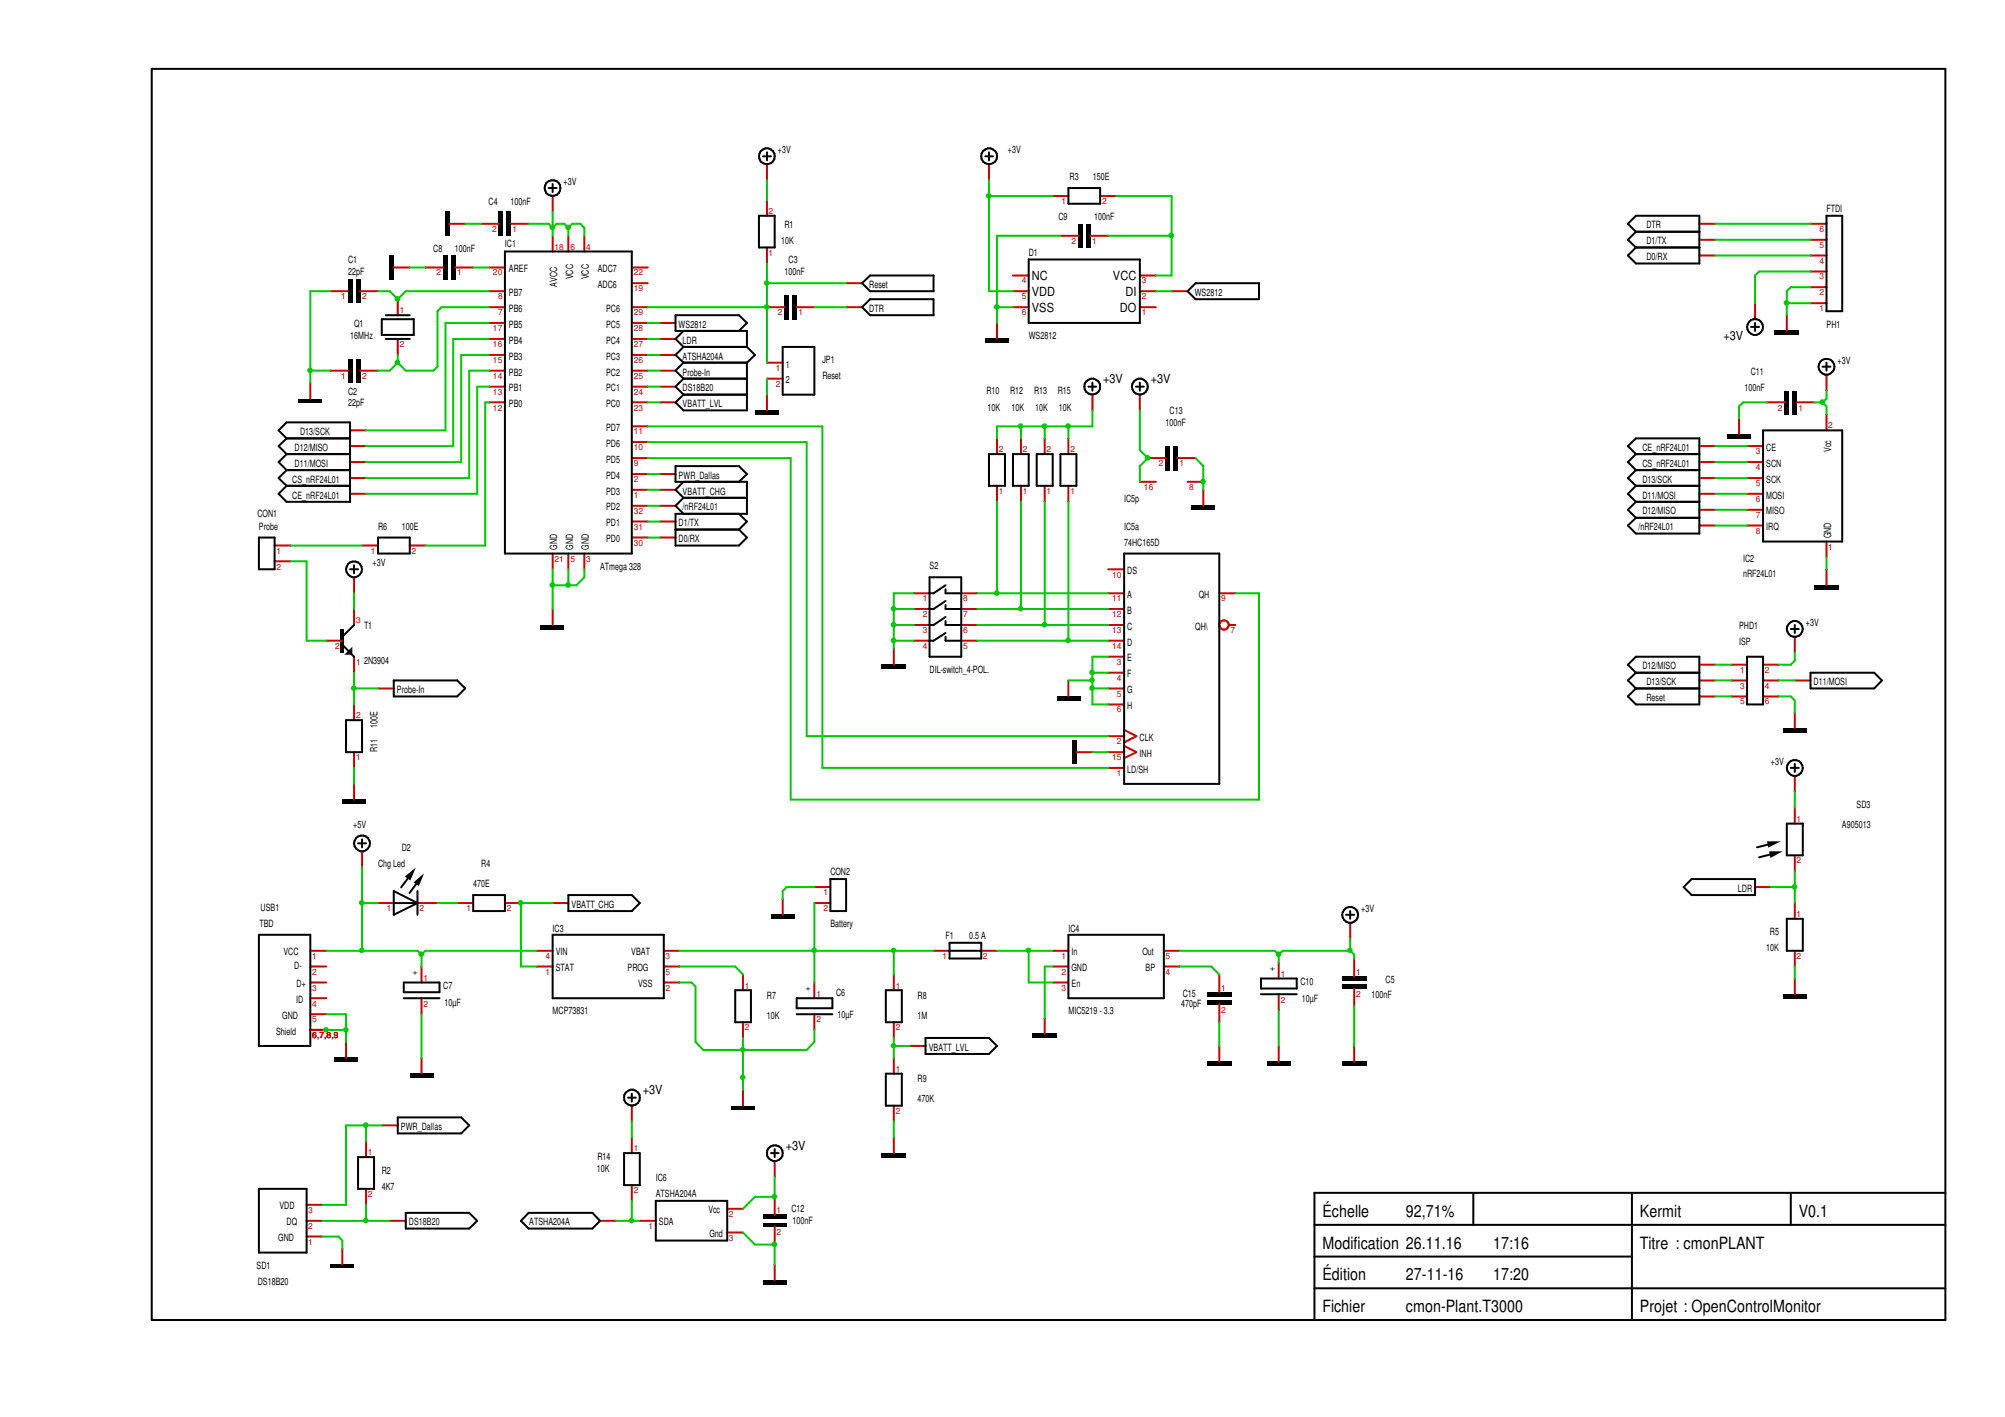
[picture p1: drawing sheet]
<svg xmlns="http://www.w3.org/2000/svg" width="297mm" height="210mm" viewBox="0 0 297 210" stroke-linecap="round" stroke-linejoin="round" font-family="sans-serif">
<path d="M158.9 109.6h.6v3.6h-.6z" fill-rule="evenodd" fill="#000001"/>
<path d="M159.5 111.4h2.3" fill="none" stroke="#c80000" stroke-width=".3"/>
<path d="M130.6 98.5h3.6v.6h-3.6z" fill-rule="evenodd" fill="#000001"/>
<path d="M132.4 96.1v2.4" fill="none" stroke="#c80000" stroke-width=".3"/>
<path d="M156.5 103.2h3.6v.6h-3.6z" fill-rule="evenodd" fill="#000001"/>
<path d="M158.3 100.8v2.4" fill="none" stroke="#c80000" stroke-width=".3"/>
<path d="M176.5 74.9h3.5v.6h-3.5z" fill-rule="evenodd" fill="#000001"/>
<path d="M178.3 72.6v2.3M135.4 94.9h2.3M135.4 92.6h2.3M135.4 90.2h2.3M135.4 87.9h2.3M142.4 94.9h2.4M142.4 92.6h2.4M142.4 90.2h2.4M142.4 87.9h2.4" fill="none" stroke="#c80000" stroke-width=".3"/>
<path d="M137.7 85.5h4.7v11.8h-4.7zM140.1 87.3v.6h2.3M140.1 89.6v.6h2.3M140.1 92v.6h2.3M140.1 94.3v.6h2.3M140.1 93.8l-1.8 1.1h-.6M140.1 91.4l-1.8 1.2h-.6M140.1 89l-1.8 1.2h-.6M140.1 86.7l-1.8 1.2h-.6" fill="none" stroke="#000001" stroke-width=".3"/>
<g fill="#000001">
<path d="M172.7 66.1h.6v3.5h-.6z" fill-rule="evenodd"/>
<path d="M173.9 66.1h.6v3.5h-.6z" fill-rule="evenodd"/>
</g>
<g fill="none" stroke="#c80000" stroke-width=".3">
<path d="M97.7 47.8h2.4M97.7 52.6h2.4M161.8 58.5v2.3M168.9 58.5v2.3M173.6 43.1h2.3M147.7 64.9v2.4M147.7 72v2.3M151.3 64.9v2.4M151.3 72v2.3M154.8 64.9v2.4M154.8 72v2.3M158.3 64.9v2.4"/>
<path d="M158.3 72v2.3M168.9 71.4h2.3M170.1 67.9h2.6M174.5 67.9h2.6M175.9 71.4h2.4M164.2 94.9h2.3M164.2 92.6h2.3M164.2 90.2h2.3M164.2 87.9h2.3M164.2 99.7h2.3M164.2 97.3h2.3M164.2 84.3h2.3"/>
<path d="M180.6 87.9h2.4M182 92.6h1M164.2 111.4h2.3M164.2 104.4h2.3M164.2 102h2.3M164.2 109.1h2.3M164.2 113.7h2.3M166.5 110.5l1.9 .9-1.9 .9M166.5 108.1l1.9 1-1.9 .9M93.6 163.8v2.3M93.6 168.5v2.3M93.6 175.6v2.3"/>
<circle cx="181.3" cy="92.6" r=".7"/>
</g>
<g fill="none" stroke="#000001" stroke-width=".3">
<path d="M100.1 46.7h9.4l1.2 1.1-1.2 1.2h-9.4zM100.1 52.6l1.2-1.2h9.4l1.1 1.2-1.1 1.1h-9.4zM161.2 57.3h1.2M161.8 56.7v1.2M168.3 57.3h1.2M168.9 56.7v1.2M175.9 43.1l1.2-1.1h9.4v2.3h-9.4zM146.5 67.3h2.4v4.7h-2.4zM150.1 67.3h2.3v4.7h-2.3zM153.6 67.3h2.4v4.7h-2.4zM157.1 67.3h2.4v4.7h-2.4zM166.5 82h14.1v34.1h-14.1z"/>
<path d="M92.5 170.8h2.3v4.8h-2.3zM93 162.6h1.2M93.6 162v1.2"/>
<circle cx="161.8" cy="57.3" r="1.19"/>
<circle cx="168.9" cy="57.3" r="1.17"/>
<circle cx="93.6" cy="162.6" r="1.18"/>
</g>
<path d="M113 189.7h3.5v.5h-3.5z" fill-rule="evenodd" fill="#000001"/>
<path d="M114.8 172v2.4M114.8 187.3v2.4" fill="none" stroke="#c80000" stroke-width=".3"/>
<g fill="none" stroke="#000001" stroke-width=".3">
<path d="M114.2 170.8h1.2M114.8 170.2v1.2"/>
<circle cx="114.8" cy="170.8" r="1.19"/>
</g>
<g fill="#000001">
<path d="M113 181.1h3.5v.6h-3.5z" fill-rule="evenodd"/>
<path d="M113 180h3.5v.6h-3.5z" fill-rule="evenodd"/>
</g>
<path d="M107.7 179.1h2.4M114.8 177.3v2.7M88.9 180.8h2.4M94.8 180.8h2.4M107.7 182.6h2.4M114.8 181.7v2.7" fill="none" stroke="#c80000" stroke-width=".3"/>
<path d="M78.3 179.7h9.5l1.1 1.1-1.1 1.2h-9.5l-1.1-1.2zM97.2 177.9h10.5v5.9h-10.5z" fill="none" stroke="#000001" stroke-width=".3"/>
<path d="M198.8 157.3h3.6v.6h-3.6z" fill-rule="evenodd" fill="#000001"/>
<path d="M200.6 154.9v2.4" fill="none" stroke="#c80000" stroke-width=".3"/>
<path d="M187.7 157.3h3.5v.6h-3.5z" fill-rule="evenodd" fill="#000001"/>
<path d="M189.4 154.9v2.4" fill="none" stroke="#c80000" stroke-width=".3"/>
<path d="M178.9 157.3h3.5v.6h-3.5z" fill-rule="evenodd" fill="#000001"/>
<path d="M180.6 154.9v2.4" fill="none" stroke="#c80000" stroke-width=".3"/>
<g fill="#000001">
<path d="M178.9 148.2h3.5v.6h-3.5z" fill-rule="evenodd"/>
<path d="M178.9 147h3.5v.6h-3.5z" fill-rule="evenodd"/>
</g>
<path d="M97.7 54.9h2.4M40.7 83.1h2.4M40.7 80.8h2.4M120.6 133.8h2.4M120.6 131.4h2.4M180.6 144.4v2.6M180.6 148.8v2.6" fill="none" stroke="#c80000" stroke-width=".3"/>
<path d="M100.1 54.9l1.2-1.2h9.4v2.4h-9.4zM38.4 79.6h2.3v4.7h-2.3zM123 130.2h2.3v4.8h-2.3z" fill="none" stroke="#000001" stroke-width=".3"/>
<path d="M146 50.2h3.5v.6h-3.5z" fill-rule="evenodd" fill="#000001"/>
<path d="M147.7 47.8v2.4" fill="none" stroke="#c80000" stroke-width=".3"/>
<g fill="#000001">
<path d="M159.8 33.1h.6v3.6h-.6z" fill-rule="evenodd"/>
<path d="M161 33.1h.5v3.6h-.5z" fill-rule="evenodd"/>
</g>
<path d="M157.1 34.9h2.7M161.5 34.9h2.7M150.1 45.5h2.3M150.1 43.1h2.3M150.1 40.8h2.3M168.9 45.5h2.3M168.9 43.1h2.3M168.9 40.8h2.3M56 102h2.3" fill="none" stroke="#c80000" stroke-width=".3"/>
<path d="M152.4 38.4h16.5v9.4h-16.5zM58.3 100.8h9.4l1.2 1.2-1.2 1.2h-9.4z" fill="none" stroke="#000001" stroke-width=".3"/>
<path d="M50.7 118.4h3.5v.6h-3.5z" fill-rule="evenodd" fill="#000001"/>
<path d="M52.5 85.5v2.4M52.5 104.4v2.3M52.5 111.4v2.3M52.5 116.1v2.3" fill="none" stroke="#c80000" stroke-width=".3"/>
<g fill="none" stroke="#000001" stroke-width=".3">
<path d="M51.9 84.3h1.1M52.5 83.7v1.2M51.3 106.7h2.3v4.7h-2.3z"/>
<circle cx="52.4" cy="84.4" r="1.18"/>
</g>
<path d="M50.4 93.2h.5v3.5h-.5z" fill-rule="evenodd" fill="#000001"/>
<path d="M48.3 94.9h2.4M52.5 90.2v2.4M52.5 97.3v2.4" fill="none" stroke="#c80000" stroke-width=".3"/>
<path d="M51 97l1.2-1.2v1.2z" fill="#000001"/>
<path d="M56 79.6h4.7v2.4h-4.7zM50.7 95.5l1.8 1.8M52.5 92.6l-1.8 1.7M38.4 138.5h7.6v16.4h-7.6z" fill="none" stroke="#000001" stroke-width=".3"/>
<path d="M53.6 80.8h2.4M60.7 80.8h2.3M46 152.6h2.3M46 150.2h2.3M46 147.9h2.3M46 145.5h2.3M46 143.2h2.3M46 140.8h2.3" fill="none" stroke="#c80000" stroke-width=".3"/>
<path d="M114.2 135.5h3.5v.6h-3.5z" fill-rule="evenodd" fill="#000001"/>
<path d="M116 133.2v2.3" fill="none" stroke="#c80000" stroke-width=".3"/>
<path d="M44.2 59.1h3.6v.5h-3.6z" fill-rule="evenodd" fill="#000001"/>
<path d="M46 56.7v2.4" fill="none" stroke="#c80000" stroke-width=".3"/>
<path d="M57.7 37.8h.6v3.6h-.6z" fill-rule="evenodd" fill="#000001"/>
<path d="M58.3 39.6h2.4" fill="none" stroke="#c80000" stroke-width=".3"/>
<path d="M66 31.4h.6v3.5h-.6z" fill-rule="evenodd" fill="#000001"/>
<path d="M66.6 33.1h2.3" fill="none" stroke="#c80000" stroke-width=".3"/>
<path d="M262.9 49h3.6v.6h-3.6z" fill-rule="evenodd" fill="#000001"/>
<path d="M264.7 46.7v2.3" fill="none" stroke="#c80000" stroke-width=".3"/>
<path d="M255.9 64.3h3.5v.6h-3.5z" fill-rule="evenodd" fill="#000001"/>
<path d="M257.6 62v2.3" fill="none" stroke="#c80000" stroke-width=".3"/>
<path d="M268.8 86.7h3.6v.6h-3.6z" fill-rule="evenodd" fill="#000001"/>
<path d="M270.6 84.3v2.4" fill="none" stroke="#c80000" stroke-width=".3"/>
<path d="M264.1 107.9h3.5v.6h-3.5z" fill-rule="evenodd" fill="#000001"/>
<path d="M265.9 105.5v2.4" fill="none" stroke="#c80000" stroke-width=".3"/>
<path d="M153 153.2h3.5v.6h-3.5z" fill-rule="evenodd" fill="#000001"/>
<path d="M154.8 150.8v2.4" fill="none" stroke="#c80000" stroke-width=".3"/>
<path d="M264.1 147.3h3.5v.6h-3.5z" fill-rule="evenodd" fill="#000001"/>
<path d="M265.9 144.9v2.4" fill="none" stroke="#c80000" stroke-width=".3"/>
<path d="M48.9 187.3h3.6v.6h-3.6z" fill-rule="evenodd" fill="#000001"/>
<path d="M50.7 185v2.3" fill="none" stroke="#c80000" stroke-width=".3"/>
<path d="M130.6 170.8h3.6v.6h-3.6z" fill-rule="evenodd" fill="#000001"/>
<path d="M132.4 168.5v2.3" fill="none" stroke="#c80000" stroke-width=".3"/>
<path d="M108.3 163.8h3.5v.5h-3.5z" fill-rule="evenodd" fill="#000001"/>
<path d="M110.1 161.4v2.4" fill="none" stroke="#c80000" stroke-width=".3"/>
<path d="M49.5 156.7h3.5v.6h-3.5z" fill-rule="evenodd" fill="#000001"/>
<path d="M51.3 154.3v2.4" fill="none" stroke="#c80000" stroke-width=".3"/>
<path d="M60.7 159h3.5v.6h-3.5z" fill-rule="evenodd" fill="#000001"/>
<path d="M62.4 156.7v2.3" fill="none" stroke="#c80000" stroke-width=".3"/>
<path d="M80.1 92.6h3.5v.6h-3.5z" fill-rule="evenodd" fill="#000001"/>
<path d="M81.9 90.2v2.4" fill="none" stroke="#c80000" stroke-width=".3"/>
<path d="M111.8 60.8h3.6v.6h-3.6z" fill-rule="evenodd" fill="#000001"/>
<path d="M113.6 58.5v2.3" fill="none" stroke="#c80000" stroke-width=".3"/>
<g fill="#000001">
<path d="M65.7 37.8h.6v3.6h-.6z" fill-rule="evenodd"/>
<path d="M66.8 37.8h.6v3.6h-.6z" fill-rule="evenodd"/>
</g>
<g fill="none" stroke="#c80000" stroke-width=".3">
<path d="M63 39.6h2.7M67.4 39.6h2.7M251.8 33.1h2.3M268.2 33.1h2.4M268.2 35.5h2.4M268.2 37.8h2.4M58.9 44.3v2.4M58.9 50.2v2.4M97.7 59.6h2.4M113.6 56.1h2.4M113.6 53.7h2.4M125.3 42h2.4"/>
<path d="M125.3 45.5h2.4M260 44.9v2.4M268.2 40.2h2.4M268.2 42.5h2.4M268.2 44.9h2.4M97.7 72.6h2.4M53.6 126.1v2.4M56 133.8h2.3M61.8 133.8h3M67.7 133.8h2.4M74.8 133.8h2.4M81.9 133.8h2.3"/>
<path d="M200 136.7v2.4M62.4 143.2v2.3M62.4 147.9v2.3M110.1 144.4v2.3M110.1 151.4v2.4M120.6 145.5v2.4M120.6 150.2v2.4M132.4 144.4v2.3M132.4 151.4v2.4M132.4 156.7v2.3M134.8 154.9h2.3M156 143.2h2.3"/>
<path d="M156 140.8h2.3M156 145.5h2.3M172.4 143.2h2.4M172.4 140.8h2.4M189.4 142.6v2.3M189.4 147.3v2.3M132.4 163.8v2.3"/>
</g>
<g fill="none" stroke="#000001" stroke-width=".3">
<path d="M22.5 10.2h265.7v185.3h-265.7zM242.4 32h9.4v2.3h-9.4l-1.2-1.2zM270.6 32h2.3v14.1h-2.3zM56.6 47.3h4.7v2.3h-4.7zM57.1 50.2h3.6M57.1 46.7h3.6M100.1 59.6l1.2-1.1h9.4v2.3h-9.4zM116 51.4h4.6v7.1h-4.6zM127.7 45.5l1.2-1.2h9.4v2.4h-9.4zM127.7 42l1.2-1.2h9.4v2.3h-9.4zM259.4 48.4h1.2M260 47.8v1.2"/>
<path d="M100.1 72.6l1.2-1.2h9.4v2.3h-9.4zM53 124.9h1.2M53.6 124.3v1.2M70.1 132.6h4.7v2.4h-4.7zM84.2 132.6h9.4l1.2 1.2-1.2 1.2h-9.4zM158.3 138.5h14.1v9.4h-14.1zM199.4 135.5h1.2M200 135v1.1M59.8 147.9h5.3M59.8 145.5h5.3v1.5h-5.3zM108.9 146.7h2.4v4.7h-2.4zM118 147.9h5.3v1.5h-5.3z"/>
<path d="M118 150.2h5.3M131.2 146.7h2.4v4.7h-2.4zM131.2 159h2.4v4.8h-2.4zM137.1 153.8h9.4l1.2 1.1-1.2 1.2h-9.4zM186.8 147.3h5.3M186.8 144.9h5.3v1.5h-5.3zM218.3 176.7v4.7M241.8 176.7v18.8M265.3 176.7v4.7M288.2 176.7h-93.5v18.8M194.7 186.1h47.1M194.7 190.8h93.5"/>
<path d="M194.7 181.4h93.5"/>
<circle cx="260" cy="48.5" r="1.18"/>
<circle cx="53.6" cy="124.9" r="1.18"/>
<circle cx="200" cy="135.5" r="1.17"/>
</g>
<path d="M60 129.8l1.6-1.3-.8 1.9z" fill="#000001"/>
<path d="M58.3 132l3.5 1.8-3.5 1.7zM60.9 129.5l-1.5 1.9M61.8 132v3.5" fill="none" stroke="#000001" stroke-width=".3"/>
<path d="M61.3 130.7l1.5-1.3-.7 1.8z" fill="#000001"/>
<g fill="none" stroke="#000001" stroke-width=".3">
<path d="M100.1 50.2l1.2-1.2h9.4v2.4h-9.4zM100.1 57.3l1.2-1.2h9.4v2.4h-9.4zM265.3 113.7h1.2M265.9 113.2v1.1M58.3 133.8h3.5M62.1 130.3l-1.4 2M81.9 138.5h16.4v9.4h-16.4zM249.4 131.4l1.2-1.2h9.4v2.4h-9.4zM262.6 124.9l-2.3 .6M264.7 122h2.4v4.7h-2.4zM264.7 136.1h2.4v4.7h-2.4zM60.1 179.7h9.4l1.2 1.1-1.2 1.2h-9.4z"/>
<circle cx="265.9" cy="113.8" r="1.18"/>
</g>
<g fill="none" stroke="#c80000" stroke-width=".3">
<path d="M97.7 50.2h2.4M97.7 57.3h2.4M265.9 114.9v2.4M265.9 119.6v2.4M260 131.4h2.3M265.9 126.7v2.4M265.9 133.8v2.3M79.5 143.2h2.4M79.5 140.8h2.4M98.3 143.2h2.4M98.3 145.5h2.4M98.3 140.8h2.4"/>
<path d="M265.9 140.8v2.4M57.7 180.8h2.4"/>
</g>
<path d="M262.1 126.1h2l-1.8 1z" fill="#000001"/>
<path d="M262.9 126.4l-2.3 .6" fill="none" stroke="#000001" stroke-width=".3"/>
<path d="M261.8 124.6h2l-1.8 1z" fill="#000001"/>
<g fill="none" stroke="#c80000" stroke-width=".3">
<path d="M146.5 24.3v2.4M156 29h2.3M163 29h2.4M270.6 55.5v2.4M97.7 70.2h2.4M251.8 98.5h2.3M256.5 98.5h2.3M261.2 98.5h2.3M265.9 94.3v2.4M251.8 100.8h2.3M251.8 103.2h2.3M256.5 100.8h2.3"/>
<path d="M256.5 103.2h2.3M261.2 100.8h2.3M261.2 103.2h2.3M265.9 100.8h2.3M45.4 178.5h2.4M54.2 169.1v2.3M54.2 176.1v2.4M56.6 166.7h2.3M45.4 180.8h2.4M45.4 183.2h2.4"/>
</g>
<g fill="none" stroke="#000001" stroke-width=".3">
<path d="M146 23.2h1.1M146.5 22.6v1.1M158.3 27.9h4.7v2.3h-4.7zM270 54.3h1.2M270.6 53.7v1.2M100.1 69h9.4l1.2 1.2-1.2 1.2h-9.4zM242.4 99.7h9.4M242.4 99.7l-1.2-1.2 1.2-1.2h9.4v7.1h-9.4l-1.2-1.2 1.2-1.2M242.4 99.7l-1.2 1.1 1.2 1.2M258.8 97.3h2.4v7.1h-2.4zM265.3 93.2h1.2M265.9 92.6v1.2"/>
<path d="M268.2 99.7h9.5l1.1 1.1-1.1 1.2h-9.5zM242.4 102h9.4M38.4 176.1h7v9.4h-7zM53 171.4h2.4v4.7h-2.4zM58.9 165.5h9.4l1.2 1.2-1.2 1.2h-9.4z"/>
<circle cx="146.5" cy="23.1" r="1.18"/>
<circle cx="270.6" cy="54.3" r="1.18"/>
<circle cx="265.9" cy="93.2" r="1.17"/>
</g>
<g fill="#000001">
<path d="M264.4 57.9h.6v3.5h-.6z" fill-rule="evenodd"/>
<path d="M265.6 57.9h.6v3.5h-.6z" fill-rule="evenodd"/>
</g>
<g fill="none" stroke="#c80000" stroke-width=".3">
<path d="M81.9 29v2.4M113.6 24.3v2.4M251.8 37.8h2.3M251.8 35.5h2.3M261.8 59.6h2.6M266.2 59.6h2.6M51.9 68.5h2.3M51.9 66.1h2.3M51.9 73.2h2.3M51.9 70.8h2.3M51.9 63.8h2.3M97.7 74.9h2.4"/>
<path d="M97.7 77.3h2.4M97.7 79.6h2.4M251.8 68.5h2.3M251.8 66.1h2.3M251.8 77.9h2.3M251.8 75.5h2.3M251.8 73.2h2.3M251.8 70.8h2.3M258.8 68.5h2.4M258.8 66.1h2.4M258.8 77.9h2.4M258.8 75.5h2.4"/>
<path d="M258.8 73.2h2.4M258.8 70.8h2.4M270.6 61.4v2.4M270.6 80.2v2.3"/>
</g>
<g fill="none" stroke="#000001" stroke-width=".3">
<path d="M81.3 27.9h1.2M81.9 27.3v1.1M113 23.2h1.2M113.6 22.6v1.1M241.2 35.5l1.2-1.2h9.4v4.7h-9.4l-1.2-1.2 1.2-1.1zM242.4 36.7h9.4M42.5 69.6h9.4M42.5 67.3h9.4M42.5 64.9h9.4M42.5 64.9l-1.2-1.1 1.2-1.2h9.4v11.7h-9.4l-1.2-1.1 1.2-1.2M42.5 72h9.4M42.5 69.6l-1.2 1.2 1.2 1.2"/>
<path d="M42.5 67.3l-1.2 1.2 1.2 1.1M42.5 64.9l-1.2 1.2 1.2 1.2M100.1 78.4h9.4M101.3 76.1l-1.2-1.2 1.2-1.2h9.4v2.4h-10.6v4.7h9.4l1.2-1.2-1.2-1.2M109.5 76.1l1.2 1.2-1.2 1.1M242.4 67.3l-1.2-1.2 1.2-1.2h9.4v14.1h-9.4l-1.2-1.1 1.2-1.2M242.4 69.6h9.4M242.4 67.3l-1.2 1.2 1.2 1.1M242.4 67.3h9.4M242.4 76.7h9.4M242.4 74.3h9.4M242.4 74.3l-1.2 1.2 1.2 1.2"/>
<path d="M242.4 72l-1.2 1.2 1.2 1.1M242.4 72h9.4M242.4 69.6l-1.2 1.2 1.2 1.2M261.2 63.8h11.7v16.4h-11.7z"/>
<circle cx="81.9" cy="27.8" r="1.18"/>
<circle cx="113.6" cy="23.1" r="1.18"/>
</g>
<g fill="#000001">
<path d="M198.8 145.8h3.6v.6h-3.6z" fill-rule="evenodd"/>
<path d="M198.8 144.7h3.6v.5h-3.6z" fill-rule="evenodd"/>
</g>
<path d="M200.6 142v2.7M200.6 146.4v2.7" fill="none" stroke="#c80000" stroke-width=".3"/>
<g fill="#000001">
<path d="M73.9 31.4h.6v3.5h-.6z" fill-rule="evenodd"/>
<path d="M75.1 31.4h.6v3.5h-.6z" fill-rule="evenodd"/>
</g>
<path d="M71.3 33.1h2.6M75.7 33.1h2.6" fill="none" stroke="#c80000" stroke-width=".3"/>
<g fill="#000001">
<path d="M116.2 43.7h.6v3.6h-.6z" fill-rule="evenodd"/>
<path d="M117.4 43.7h.6v3.6h-.6z" fill-rule="evenodd"/>
</g>
<path d="M113.6 29.6v2.4M113.6 36.7v2.3M113.6 45.5h2.6M118 45.5h2.6" fill="none" stroke="#c80000" stroke-width=".3"/>
<path d="M112.4 32h2.4v4.7h-2.4z" fill="none" stroke="#000001" stroke-width=".3"/>
<g fill="#000001">
<path d="M52.7 53.2h.6v3.5h-.6z" fill-rule="evenodd"/>
<path d="M51.6 53.2h.6v3.5h-.6z" fill-rule="evenodd"/>
</g>
<path d="M48.9 54.9h2.7M53.3 54.9h2.7" fill="none" stroke="#c80000" stroke-width=".3"/>
<g fill="#000001">
<path d="M52.7 41.4h.6v3.5h-.6z" fill-rule="evenodd"/>
<path d="M51.6 41.4h.6v3.5h-.6z" fill-rule="evenodd"/>
</g>
<g fill="none" stroke="#c80000" stroke-width=".3">
<path d="M72.4 39.6h2.4M81.9 34.9v2.4M84.2 34.9v2.4M86.6 34.9v2.4M93.6 39.6h2.4M48.9 43.1h2.7M53.3 43.1h2.7M72.4 43.1h2.4M72.4 54.9h2.4M72.4 52.6h2.4M72.4 50.2h2.4M72.4 47.8h2.4"/>
<path d="M72.4 45.5h2.4M72.4 59.6h2.4M72.4 57.3h2.4M93.6 54.9h2.4M93.6 52.6h2.4M93.6 50.2h2.4M93.6 47.8h2.4M93.6 45.5h2.4M93.6 42h2.4M93.6 59.6h2.4M93.6 57.3h2.4M93.6 79.6h2.4"/>
<path d="M93.6 77.3h2.4M93.6 74.9h2.4M93.6 63.2h2.4M93.6 65.5h2.4M93.6 67.9h2.4M93.6 70.2h2.4M93.6 72.6h2.4M81.9 82v2.3M84.2 82v2.3M86.6 82v2.3M138.3 140.8h2.4M145.4 140.8h2.3"/>
</g>
<path d="M74.8 37.3h18.8v44.7h-18.8zM140.7 139.7h4.7v2.3h-4.7zM140.7 140.8h4.7" fill="none" stroke="#000001" stroke-width=".3"/>
<path d="M96 63.2h25.8v50.5h42.4M96 65.5h23.5v43.6h44.7M96 67.9h21.1v50.5h69.4v-30.5h-3.5" fill="none" stroke="#00c800" stroke-width=".3"/>
<circle cx="158.2" cy="94.9" r=".42" fill="#00c800"/>
<path d="M158.3 74.3v20.6M144.8 94.9h19.4" fill="none" stroke="#00c800" stroke-width=".3"/>
<circle cx="154.7" cy="92.5" r=".42" fill="#00c800"/>
<path d="M154.8 74.3v18.3M144.8 92.6h19.4" fill="none" stroke="#00c800" stroke-width=".3"/>
<circle cx="151.2" cy="90.2" r=".41" fill="#00c800"/>
<path d="M151.3 74.3v15.9M144.8 90.2h19.4" fill="none" stroke="#00c800" stroke-width=".3"/>
<circle cx="147.7" cy="87.8" r=".42" fill="#00c800"/>
<path d="M96 47.8h1.7M96 52.6h1.7M171.2 43.1h2.4M147.7 74.3v13.6M144.8 87.9h19.4" fill="none" stroke="#00c800" stroke-width=".3"/>
<circle cx="93.6" cy="180.8" r=".42" fill="#00c800"/>
<path d="M174.8 143.2h4.7l1.1 1.2M93.6 177.9v2.9M91.3 180.8h3.5" fill="none" stroke="#00c800" stroke-width=".3"/>
<circle cx="173.5" cy="34.9" r=".42" fill="#00c800"/>
<path d="M164.2 34.9h9.4M165.4 29h8.2v11.8h-2.4M96 54.9h1.7M52.5 99.7v4.7" fill="none" stroke="#00c800" stroke-width=".3"/>
<circle cx="52.4" cy="101.9" r=".42" fill="#00c800"/>
<path d="M43.1 83.1h2.3v11.8h2.9M43.1 80.8h10.5M52.5 102h3.5M161.8 111.4h2.4" fill="none" stroke="#00c800" stroke-width=".3"/>
<circle cx="132.4" cy="94.9" r=".42" fill="#00c800"/>
<path d="M135.4 87.9h-3v2.3M135.4 92.6h-3v2.3h3" fill="none" stroke="#00c800" stroke-width=".3"/>
<circle cx="132.4" cy="92.5" r=".42" fill="#00c800"/>
<path d="M135.4 90.2h-3v2.4" fill="none" stroke="#00c800" stroke-width=".3"/>
<circle cx="132.4" cy="90.2" r=".42" fill="#00c800"/>
<path d="M132.4 94.9v1.2" fill="none" stroke="#00c800" stroke-width=".3"/>
<circle cx="161.8" cy="100.8" r=".41" fill="#00c800"/>
<path d="M164.2 97.3h-2.4v2.4h2.4M161.8 100.8v3.6h2.4" fill="none" stroke="#00c800" stroke-width=".3"/>
<circle cx="161.8" cy="99.6" r=".41" fill="#00c800"/>
<path d="M161.8 99.7v1.1M161.8 102h2.4" fill="none" stroke="#00c800" stroke-width=".3"/>
<circle cx="161.8" cy="101.9" r=".41" fill="#00c800"/>
<path d="M158.3 100.8h3.5" fill="none" stroke="#00c800" stroke-width=".3"/>
<circle cx="178.2" cy="71.3" r=".42" fill="#00c800"/>
<path d="M177.1 67.9l1.2 1.1v3.6M110.1 182.6l1.7 1.8h3" fill="none" stroke="#00c800" stroke-width=".3"/>
<circle cx="114.7" cy="184.3" r=".42" fill="#00c800"/>
<path d="M180.6 151.4v3.5M189.4 149.6v5.3M200.6 149.1v5.8M114.8 184.4v2.9" fill="none" stroke="#00c800" stroke-width=".3"/>
<circle cx="147.7" cy="45.5" r=".42" fill="#00c800"/>
<path d="M157.1 34.9h-9.4v12.9M147.7 45.5h2.4M52.5 113.7v2.4" fill="none" stroke="#00c800" stroke-width=".3"/>
<circle cx="48.3" cy="152.5" r=".41" fill="#00c800"/>
<path d="M270.6 82.5v1.8M263.5 103.2h1.8l.6 .6v1.7M120.6 131.4h-4.1l-.5 .6v1.2" fill="none" stroke="#00c800" stroke-width=".3"/>
<circle cx="264.7" cy="44.9" r=".42" fill="#00c800"/>
<path d="M261.8 59.6h-3.6l-.6 .6v1.8M264.7 44.9h3.5M268.2 42.5h-2.9l-.6 .6v3.6" fill="none" stroke="#00c800" stroke-width=".3"/>
<circle cx="45.9" cy="54.9" r=".42" fill="#00c800"/>
<path d="M60.7 39.6h2.3M68.9 33.1h2.4M46 54.9h2.9M48.9 43.1h-2.9v13.6M113.6 56.1v2.4M81.9 84.3v2.4h2.3M86.6 84.3v1.2l-1.2 1.2" fill="none" stroke="#00c800" stroke-width=".3"/>
<circle cx="81.8" cy="86.7" r=".42" fill="#00c800"/>
<path d="M84.2 84.3v2.4h1.2" fill="none" stroke="#00c800" stroke-width=".3"/>
<circle cx="84.2" cy="86.7" r=".42" fill="#00c800"/>
<path d="M81.9 86.7v3.5M156 143.2h-1.2v7.6M265.9 143.2v1.7M132.4 166.1v2.4M47.8 183.2h2.3l.6 .6v1.2" fill="none" stroke="#00c800" stroke-width=".3"/>
<circle cx="51.2" cy="152.5" r=".41" fill="#00c800"/>
<path d="M48.3 150.2h3v4.1M48.3 152.6h3M62.4 150.2v6.5" fill="none" stroke="#00c800" stroke-width=".3"/>
<circle cx="110" cy="159.6" r=".42" fill="#00c800"/>
<path d="M110.1 153.8v1.7h9.4M110.1 159.6v.6" fill="none" stroke="#00c800" stroke-width=".3"/>
<circle cx="110" cy="155.5" r=".42" fill="#00c800"/>
<path d="M70.1 39.6h2.3M100.7 145.5h1.7l.6 .6v8.2l1.2 1.2h5.9v5.9M120.6 152.6v1.7l-1.1 1.2" fill="none" stroke="#00c800" stroke-width=".3"/>
<circle cx="58.9" cy="44.3" r=".42" fill="#00c800"/>
<path d="M56 43.1h1.7l1.2 1.2 1.2-1.2h12.3M72.4 59.6h-.5v21.2h-8.9M100.7 143.2h8.2l1.2 1.2" fill="none" stroke="#00c800" stroke-width=".3"/>
<circle cx="152.4" cy="140.8" r=".41" fill="#00c800"/>
<path d="M254.1 33.1h14.1M120.6 45.5h4.7M77.2 133.8v9.4h2.3M147.7 140.8h8.3M152.4 140.8v4.7h3.6" fill="none" stroke="#00c800" stroke-width=".3"/>
<circle cx="77.1" cy="133.7" r=".41" fill="#00c800"/>
<path d="M96 59.6h1.7M96 72.6h1.7M77.2 133.8h4.7" fill="none" stroke="#00c800" stroke-width=".3"/>
<circle cx="132.4" cy="154.9" r=".42" fill="#00c800"/>
<path d="M120.6 133.8v7M132.4 153.8v2.9M132.4 154.9h2.4" fill="none" stroke="#00c800" stroke-width=".3"/>
<circle cx="132.4" cy="140.8" r=".41" fill="#00c800"/>
<path d="M120.6 140.8h17.7M132.4 140.8v3.6" fill="none" stroke="#00c800" stroke-width=".3"/>
<circle cx="120.6" cy="140.8" r=".41" fill="#00c800"/>
<path d="M96 57.3h1.7M64.8 133.8h2.9M100.7 140.8h19.9v4.7M54.2 178.5v2.3h-6.4" fill="none" stroke="#00c800" stroke-width=".3"/>
<circle cx="54.2" cy="180.8" r=".42" fill="#00c800"/>
<path d="M96 50.2h1.7M265.9 129.1v4.7M54.2 180.8h3.5" fill="none" stroke="#00c800" stroke-width=".3"/>
<circle cx="265.9" cy="131.4" r=".42" fill="#00c800"/>
<path d="M96 70.2h1.7M262.3 131.4h3.6M54.2 166.7h-2.9v11.8h-3.5" fill="none" stroke="#00c800" stroke-width=".3"/>
<circle cx="54.2" cy="166.7" r=".42" fill="#00c800"/>
<g fill="none" stroke="#00c800" stroke-width=".3">
<path d="M72.4 54.9h-2.9v15.9h-15.3M72.4 52.6h-4.1v15.9h-14.1M72.4 57.3h-1.7v15.9h-16.5M72.4 50.2h-5.3v15.9h-12.9M72.4 47.8h-6.4v16h-11.8M96 74.9h1.7M254.1 70.8h4.7M254.1 68.5h4.7M254.1 73.2h4.7M254.1 66.1h4.7M254.1 77.9h4.7M254.1 75.5h4.7"/>
<path d="M254.1 98.5h2.4M254.1 100.8h2.4M263.5 100.8h2.4M56.6 166.7h-2.4v2.4"/>
</g>
<circle cx="58.9" cy="53.7" r=".42" fill="#00c800"/>
<path d="M58.9 52.6v1.1M58.9 53.7l-1.2 1.2h-1.7M72.4 45.5h-7l-.6 .6v8.2l-.6 .6h-4.1l-1.2-1.2" fill="none" stroke="#00c800" stroke-width=".3"/>
<circle cx="62.4" cy="141.4" r=".42" fill="#00c800"/>
<path d="M62.4 141.4v1.8" fill="none" stroke="#00c800" stroke-width=".3"/>
<circle cx="53.6" cy="140.8" r=".41" fill="#00c800"/>
<path d="M48.3 140.8h5.3M79.5 140.8h-16.5l-.6 .6" fill="none" stroke="#00c800" stroke-width=".3"/>
<circle cx="53.6" cy="133.7" r=".42" fill="#00c800"/>
<path d="M254.1 37.8h14.1M254.1 35.5h14.1M96 79.6h1.7M96 77.3h1.7M53.6 128.5v12.3h8.2l.6 .6M53.6 133.8h2.4" fill="none" stroke="#00c800" stroke-width=".3"/>
<circle cx="113.6" cy="41.9" r=".41" fill="#00c800"/>
<path d="M113.6 39v6.5h-17.6" fill="none" stroke="#00c800" stroke-width=".3"/>
<circle cx="113.6" cy="45.5" r=".42" fill="#00c800"/>
<path d="M113.6 45.5v8.2M113.6 42h11.7M168.9 69v2.4M254.1 103.2h2.4" fill="none" stroke="#00c800" stroke-width=".3"/>
<circle cx="170" cy="67.8" r=".42" fill="#00c800"/>
<path d="M147.7 64.9v-1.7h3.6v1.7M154.8 63.2h3.5v1.7M168.9 60.8v5.9l1.2 1.2-1.2 1.1" fill="none" stroke="#00c800" stroke-width=".3"/>
<circle cx="151.2" cy="63.1" r=".41" fill="#00c800"/>
<path d="M151.3 63.2h3.5v1.7" fill="none" stroke="#00c800" stroke-width=".3"/>
<circle cx="154.7" cy="63.1" r=".42" fill="#00c800"/>
<path d="M158.3 63.2h3.5" fill="none" stroke="#00c800" stroke-width=".3"/>
<circle cx="158.2" cy="63.1" r=".42" fill="#00c800"/>
<path d="M161.8 60.8v2.4M93.6 166.1v2.4M114.8 177.3h-3l-1.7 1.8" fill="none" stroke="#00c800" stroke-width=".3"/>
<circle cx="114.7" cy="177.2" r=".42" fill="#00c800"/>
<path d="M174.8 140.8h14M114.8 174.4v2.9" fill="none" stroke="#00c800" stroke-width=".3"/>
<circle cx="146.5" cy="29" r=".42" fill="#00c800"/>
<path d="M84.8 33.1h1.2l.6 .6v1.2M146.5 29h9.5M146.5 26.7v16.4h3.6M52.5 87.9v2.3" fill="none" stroke="#00c800" stroke-width=".3"/>
<circle cx="84.2" cy="33.7" r=".42" fill="#00c800"/>
<path d="M82.5 33.1h1.1l.6 .6M84.2 33.7v1.2M84.8 33.1l-.6 .6" fill="none" stroke="#00c800" stroke-width=".3"/>
<circle cx="81.8" cy="33.7" r=".42" fill="#00c800"/>
<path d="M78.3 33.1h3l.6 .6 .6-.6M81.9 31.4v3.5M268.2 40.2h-7.6l-.6 .6v4.1M188.8 140.8l.6 .6M189.4 141.4v1.2M190 140.8l-.6 .6" fill="none" stroke="#00c800" stroke-width=".3"/>
<circle cx="189.4" cy="141.4" r=".42" fill="#00c800"/>
<path d="M190 140.8h10l.6 .6v.6" fill="none" stroke="#00c800" stroke-width=".3"/>
<circle cx="200" cy="140.8" r=".41" fill="#00c800"/>
<path d="M113.6 26.7v2.9M268.8 59.6h1.2M270 59.6l.6 .6v1.2M270.6 59.1l-.6 .5M265.9 96.7v1.2l-.6 .6h-1.8M265.9 117.3v2.3M200 139.1v1.7" fill="none" stroke="#00c800" stroke-width=".3"/>
<circle cx="270" cy="59.6" r=".42" fill="#00c800"/>
<path d="M270.6 57.9v1.2" fill="none" stroke="#00c800" stroke-width=".3"/>
<g font-size="2.5" fill="#000001">
<text x="195.9" y="185">Modification 26.11.16</text>
<text x="195.9" y="180.3">Échelle</text>
<text x="208.3" y="180.3">92,71%</text>
<text x="221.2" y="185">17:16</text>
<text x="243" y="185">Titre : cmonPLANT</text>
<text x="243" y="180.3">Kermit</text>
<text x="266.5" y="180.3">V0.1</text>
<text x="195.9" y="189.7">Édition</text>
<text x="208.3" y="189.7">27-11-16</text>
<text x="221.2" y="189.7">17:20</text>
<text x="195.9" y="194.4">Fichier</text>
<text x="208.3" y="194.4">cmon-Plant.T3000</text>
<text x="243" y="194.4">Projet : OpenControlMonitor</text>
</g>
<g font-size="1.9" fill="#000001">
<text x="152.9" y="41.5">NC</text>
<text x="164.9" y="41.5">VCC</text>
<text x="152.9" y="46.2">VSS</text>
<text x="152.9" y="43.9">VDD</text>
<text x="165.9" y="46.2">DO</text>
<text x="166.8" y="43.9">DI</text>
<text x="255.4" y="50.3">+3V</text>
<text x="163.4" y="56.8">+3V</text>
<text x="170.5" y="56.8">+3V</text>
<text x="95.2" y="162.1">+3V</text>
<text x="116.4" y="170.3">+3V</text>
</g>
<g font-size="1.5" fill="#000001">
<text x="115.2" y="22.6">+3V</text>
<text x="149.3" y="22.6">+3V</text>
<text x="83.5" y="27.4">+3V</text>
<text x="158.5" y="26.6">R3</text>
<text x="161.9" y="26.6">150E</text>
<text x="72.4" y="30.3">C4</text>
<text x="75.6" y="30.3">100nF</text>
<text x="116.2" y="33.8">R1</text>
<text x="156.8" y="32.6">C9</text>
<text x="162.1" y="32.6">100nF</text>
<text x="243.9" y="33.8">DTR</text>
<text x="270.6" y="31.5">FTDI</text>
<text x="51.6" y="40.8">22pF</text>
<text x="51.6" y="39">C1</text>
<text x="64.2" y="37.3">C8</text>
<text x="67.4" y="37.3">100nF</text>
<text x="74.8" y="36.7">IC1</text>
<text x="75.4" y="40.3">AREF</text>
<text x="84.9" y="41.4" transform="rotate(-90 84.9 41.4)">VCC</text>
<text x="87.2" y="41.4" transform="rotate(-90 87.2 41.4)">VCC</text>
<text x="88.6" y="40.3">ADC7</text>
<text x="115.7" y="36.2">10K</text>
<text x="116.2" y="40.8">100nF</text>
<text x="116.8" y="39">C3</text>
<text x="152.4" y="38">D1</text>
<text x="243.9" y="38.6">D0/RX</text>
<text x="243.9" y="36.2">D1/TX</text>
<text x="75.4" y="43.9">PB7</text>
<text x="75.4" y="46.2">PB6</text>
<text x="82.5" y="42.5" transform="rotate(-90 82.5 42.5)">AVCC</text>
<text x="88.6" y="42.7">ADC6</text>
<text x="89.8" y="46.2">PC6</text>
<text x="128.8" y="42.7">Reset</text>
<text x="128.8" y="46.2">DTR</text>
<text x="177" y="43.9">WS2812</text>
<text x="51.9" y="50.2">16MHz</text>
<text x="52.5" y="48.4">Q1</text>
<text x="75.4" y="48.6">PB5</text>
<text x="75.4" y="50.9">PB4</text>
<text x="75.4" y="53.3">PB3</text>
<text x="89.8" y="53.3">PC3</text>
<text x="89.8" y="50.9">PC4</text>
<text x="89.8" y="48.6">PC5</text>
<text x="100.5" y="48.6">WS2812</text>
<text x="101.1" y="53.3">ATSHA204A</text>
<text x="101.1" y="50.9">LDR</text>
<text x="121.8" y="53.7">JP1</text>
<text x="152.4" y="50.2">WS2812</text>
<text x="270.6" y="48.5">PH1</text>
<text x="272.2" y="53.8">+3V</text>
<text x="51.6" y="58.5">C2</text>
<text x="75.4" y="55.6">PB2</text>
<text x="75.4" y="58">PB1</text>
<text x="89.8" y="55.6">PC2</text>
<text x="89.8" y="58">PC1</text>
<text x="101.1" y="55.6">Probe-In</text>
<text x="101.1" y="58">DS18B20</text>
<text x="116.4" y="56.8">2</text>
<text x="116.4" y="54.4">1</text>
<text x="121.8" y="56.1">Reset</text>
<text x="146.1" y="58.3">R10</text>
<text x="149.6" y="58.3">R12</text>
<text x="153.2" y="58.3">R13</text>
<text x="156.7" y="58.3">R15</text>
<text x="258.4" y="58">100nF</text>
<text x="259.4" y="55.6">C11</text>
<text x="44.4" y="64.4">D13/SCK</text>
<text x="51.6" y="60.2">22pF</text>
<text x="75.4" y="60.3">PB0</text>
<text x="89.8" y="60.3">PC0</text>
<text x="89.8" y="63.8">PD7</text>
<text x="101.1" y="60.3">VBATT_LVL</text>
<text x="146.3" y="60.9">10K</text>
<text x="149.9" y="60.9">10K</text>
<text x="153.4" y="60.9">10K</text>
<text x="156.9" y="60.9">10K</text>
<text x="172.7" y="63.2">100nF</text>
<text x="173.3" y="61.4">C13</text>
<text x="43.3" y="71.5">CS_nRF24L01</text>
<text x="43.6" y="69.1">D11/MOSI</text>
<text x="43.6" y="66.8">D12/MISO</text>
<text x="89.8" y="66.2">PD6</text>
<text x="89.8" y="68.5">PD5</text>
<text x="89.8" y="70.9">PD4</text>
<text x="100.5" y="70.9">PWR_Dallas</text>
<text x="243.3" y="69.1">CS_nRF24L01</text>
<text x="243.3" y="66.8">CE_nRF24L01</text>
<text x="243.3" y="71.5">D13/SCK</text>
<text x="261.7" y="71.5">SCK</text>
<text x="261.7" y="69.1">SCN</text>
<text x="261.7" y="66.8">CE</text>
<text x="271.3" y="67" transform="rotate(-90 271.3 67)">Vcc</text>
<text x="38.1" y="76.6">CON1</text>
<text x="43.3" y="73.9">CE_nRF24L01</text>
<text x="89.8" y="78">PD1</text>
<text x="89.8" y="75.6">PD2</text>
<text x="89.8" y="73.3">PD3</text>
<text x="100.5" y="78">D1/TX</text>
<text x="101.1" y="73.3">VBATT_CHG</text>
<text x="101.1" y="75.6">/nRF24L01</text>
<text x="166.5" y="74.3">IC5p</text>
<text x="243.3" y="76.2">D12/MISO</text>
<text x="243.3" y="73.9">D11/MOSI</text>
<text x="261.7" y="76.2">MISO</text>
<text x="261.7" y="73.9">MOSI</text>
<text x="38.4" y="78.4">Probe</text>
<text x="55.2" y="83.9">+3V</text>
<text x="56" y="78.4">R6</text>
<text x="59.5" y="78.4">100E</text>
<text x="82.5" y="81.4" transform="rotate(-90 82.5 81.4)">GND</text>
<text x="84.9" y="81.4" transform="rotate(-90 84.9 81.4)">GND</text>
<text x="87.2" y="81.4" transform="rotate(-90 87.2 81.4)">GND</text>
<text x="89.8" y="80.3">PD0</text>
<text x="100.5" y="80.3">D0/RX</text>
<text x="166.5" y="78.4">IC5a</text>
<text x="166.5" y="80.8">74HC165D</text>
<text x="242.7" y="78.6">/nRF24L01</text>
<text x="258.2" y="83.3">IC2</text>
<text x="261.7" y="78.6">IRQ</text>
<text x="271.3" y="79.8" transform="rotate(-90 271.3 79.8)">GND</text>
<text x="88.9" y="84.4">ATmega 328</text>
<text x="137.7" y="84.3">S2</text>
<text x="167" y="88.6">A</text>
<text x="167" y="85">DS</text>
<text x="177.6" y="88.6">QH</text>
<text x="258.2" y="85.5">nRF24L01</text>
<text x="53.9" y="93.2">T1</text>
<text x="167" y="95.6">D</text>
<text x="167" y="93.3">C</text>
<text x="167" y="90.9">B</text>
<text x="177.1" y="93.3">QH\</text>
<text x="257.6" y="95.5">ISP</text>
<text x="257.6" y="93.2">PHD1</text>
<text x="267.5" y="92.7">+3V</text>
<text x="53.9" y="98.3">2N3904</text>
<text x="137.7" y="99.7">DIL-switch_4-POL.</text>
<text x="167" y="100.3">F</text>
<text x="167" y="98">E</text>
<text x="243.3" y="99.1">D12/MISO</text>
<text x="243.9" y="101.5">D13/SCK</text>
<text x="268.7" y="101.5">D11/MOSI</text>
<text x="55.9" y="107.9" transform="rotate(-90 55.9 107.9)">100E</text>
<text x="58.8" y="102.7">Probe-In</text>
<text x="167" y="105">H</text>
<text x="167" y="102.7">G</text>
<text x="243.9" y="103.8">Reset</text>
<text x="55.9" y="111.4" transform="rotate(-90 55.9 111.4)">R11</text>
<text x="168.8" y="112.1">INH</text>
<text x="168.8" y="109.7">CLK</text>
<text x="262.3" y="113.3">+3V</text>
<text x="167" y="114.5">LD/SH</text>
<text x="275" y="119.6">SD3</text>
<text x="52.3" y="122.7">+5V</text>
<text x="272.9" y="122.6">A905013</text>
<text x="56" y="128.5">Chg Led</text>
<text x="59.5" y="126.1">D2</text>
<text x="70.1" y="131.4">470E</text>
<text x="71.3" y="128.5">R4</text>
<text x="123" y="129.6">CON2</text>
<text x="38.4" y="137.3">TBD</text>
<text x="38.6" y="135">USB1</text>
<text x="84.7" y="134.5">VBATT_CHG</text>
<text x="123" y="137.3">Battery</text>
<text x="201.7" y="135">+3V</text>
<text x="257.5" y="132.1">LDR</text>
<text x="42" y="141.5">VCC</text>
<text x="43.6" y="143.6">D-</text>
<text x="81.9" y="138">IC3</text>
<text x="82.3" y="143.9">STAT</text>
<text x="82.3" y="141.5">VIN</text>
<text x="93" y="143.9">PROG</text>
<text x="93.5" y="141.5">VBAT</text>
<text x="140.1" y="139.1">F1</text>
<text x="143.6" y="139.1">0.5 A</text>
<text x="158.3" y="138">IC4</text>
<text x="158.7" y="143.9">GND</text>
<text x="158.7" y="141.5">In</text>
<text x="169.2" y="141.5">Out</text>
<text x="169.7" y="143.9">BP</text>
<text x="188.8" y="143.8" transform="rotate(-90 188.8 143.8)">+</text>
<text x="261.7" y="140.9">10K</text>
<text x="262.2" y="138.6">R5</text>
<text x="43.9" y="148.6">ID</text>
<text x="43.9" y="146.2">D+</text>
<text x="61.8" y="144.4" transform="rotate(-90 61.8 144.4)">+</text>
<text x="65.7" y="146.4">C7</text>
<text x="65.9" y="149.1">10µF</text>
<text x="94.5" y="146.2">VSS</text>
<text x="113.6" y="148">R7</text>
<text x="120.1" y="146.8" transform="rotate(-90 120.1 146.8)">+</text>
<text x="123.9" y="147.6">C6</text>
<text x="135.9" y="148">R8</text>
<text x="158.7" y="146.2">En</text>
<text x="175" y="149.1">470pF</text>
<text x="175.2" y="147.7">C15</text>
<text x="192.7" y="145.8">C10</text>
<text x="192.9" y="148.5">10µF</text>
<text x="203.2" y="147.9">100nF</text>
<text x="205.3" y="145.5">C5</text>
<text x="40.9" y="153.3">Shield</text>
<text x="41.8" y="150.9">GND</text>
<text x="81.9" y="150.2">MCP73831</text>
<text x="113.6" y="150.9">10K</text>
<text x="124.1" y="150.8">10µF</text>
<text x="135.9" y="150.9">1M</text>
<text x="137.6" y="155.6">VBATT_LVL</text>
<text x="158.3" y="150.2">MIC5219 - 3.3</text>
<text x="135.9" y="160.3">R9</text>
<text x="59.4" y="167.4">PWR_Dallas</text>
<text x="135.9" y="163.3">470K</text>
<text x="56.6" y="173.9">R2</text>
<text x="88.4" y="173.6">10K</text>
<text x="88.5" y="171.9">R14</text>
<text x="41.4" y="179.2">VDD</text>
<text x="56.6" y="176.2">4K7</text>
<text x="97.2" y="175">IC6</text>
<text x="97.2" y="177.3">ATSHA204A</text>
<text x="104.9" y="179.7">Vcc</text>
<text x="117.3" y="179.6">C12</text>
<text x="41.2" y="183.9">GND</text>
<text x="42.5" y="181.5">DQ</text>
<text x="60.6" y="181.5">DS18B20</text>
<text x="78.4" y="181.5">ATSHA204A</text>
<text x="97.6" y="181.5">SDA</text>
<text x="105.1" y="183.3">Gnd</text>
<text x="117.4" y="181.4">100nF</text>
<text x="38" y="188">SD1</text>
<text x="38.2" y="190.3">DS18B20</text>
</g>
<g font-size="1.3" fill="#c80000">
<text x="72.9" y="34.3">2</text>
<text x="75.9" y="34.3">1</text>
<text x="113.9" y="31.7">2</text>
<text x="157.3" y="30.2">1</text>
<text x="163.3" y="30.2">2</text>
<text x="269.6" y="34.3">6</text>
<text x="64.6" y="40.8">2</text>
<text x="67.7" y="40.8">1</text>
<text x="73" y="40.8">20</text>
<text x="82.1" y="37">18</text>
<text x="84.5" y="37">6</text>
<text x="86.8" y="37">4</text>
<text x="93.9" y="40.8">22</text>
<text x="113.9" y="37.9">1</text>
<text x="151.4" y="42">4</text>
<text x="158.7" y="36.1">2</text>
<text x="161.8" y="36.1">1</text>
<text x="169.2" y="42">3</text>
<text x="269.6" y="36.7">5</text>
<text x="269.6" y="39.1">4</text>
<text x="269.6" y="41.4">3</text>
<text x="50.5" y="44.4">1</text>
<text x="53.6" y="44.4">2</text>
<text x="59.2" y="46.4">1</text>
<text x="73.8" y="44.4">8</text>
<text x="73.8" y="46.7">7</text>
<text x="93.9" y="46.7">29</text>
<text x="93.9" y="43.2">19</text>
<text x="115.2" y="46.7">2</text>
<text x="118.3" y="46.7">1</text>
<text x="151.4" y="46.7">6</text>
<text x="151.4" y="44.4">5</text>
<text x="169.2" y="46.7">1</text>
<text x="169.2" y="44.4">2</text>
<text x="269.6" y="43.8">2</text>
<text x="269.6" y="46.1">1</text>
<text x="59.2" y="51.4">2</text>
<text x="73" y="49.1">17</text>
<text x="73" y="51.4">16</text>
<text x="73" y="53.8">15</text>
<text x="93.9" y="53.8">26</text>
<text x="93.9" y="51.4">27</text>
<text x="93.9" y="49.1">28</text>
<text x="50.5" y="56.1">1</text>
<text x="53.6" y="56.1">2</text>
<text x="73" y="56.1">14</text>
<text x="73" y="58.5">13</text>
<text x="93.9" y="56.1">25</text>
<text x="93.9" y="58.5">24</text>
<text x="114.9" y="57.3">2</text>
<text x="114.9" y="54.9">1</text>
<text x="73" y="60.8">12</text>
<text x="93.9" y="60.8">23</text>
<text x="93.9" y="64.3">11</text>
<text x="263.4" y="60.8">2</text>
<text x="266.4" y="60.8">1</text>
<text x="270.8" y="63.5">2</text>
<text x="93.9" y="66.7">10</text>
<text x="93.9" y="69">9</text>
<text x="93.9" y="71.4">2</text>
<text x="148" y="67">2</text>
<text x="151.5" y="67">2</text>
<text x="155" y="67">2</text>
<text x="158.6" y="67">2</text>
<text x="171.7" y="69">2</text>
<text x="174.8" y="69">1</text>
<text x="260.1" y="69.6">4</text>
<text x="260.1" y="67.3">3</text>
<text x="93.9" y="76.1">32</text>
<text x="93.9" y="73.8">1</text>
<text x="148" y="73.2">1</text>
<text x="151.5" y="73.2">1</text>
<text x="155" y="73.2">1</text>
<text x="158.6" y="73.2">1</text>
<text x="169.5" y="72.6">16</text>
<text x="176.2" y="72.6">8</text>
<text x="260.1" y="76.7">7</text>
<text x="260.1" y="74.4">6</text>
<text x="260.1" y="72">5</text>
<text x="41" y="82">1</text>
<text x="54.9" y="82">1</text>
<text x="61" y="82">2</text>
<text x="82.1" y="83.2">21</text>
<text x="84.5" y="83.2">5</text>
<text x="86.8" y="83.2">3</text>
<text x="93.9" y="80.8">30</text>
<text x="93.9" y="78.5">31</text>
<text x="260.1" y="79.1">8</text>
<text x="270.8" y="81.4">1</text>
<text x="41" y="84.4">2</text>
<text x="136.7" y="89.1">1</text>
<text x="142.7" y="89.1">8</text>
<text x="164.8" y="89.1">11</text>
<text x="164.8" y="85.6">10</text>
<text x="180.9" y="89.1">9</text>
<text x="52.7" y="92.3">3</text>
<text x="136.7" y="93.8">3</text>
<text x="136.7" y="91.4">2</text>
<text x="142.7" y="91.4">7</text>
<text x="142.7" y="93.8">6</text>
<text x="164.8" y="93.8">13</text>
<text x="164.8" y="91.4">12</text>
<text x="182.3" y="93.8">7</text>
<text x="49.7" y="96.1">2</text>
<text x="52.7" y="98.5">1</text>
<text x="136.7" y="96.1">4</text>
<text x="142.7" y="96.1">5</text>
<text x="164.8" y="96.1">14</text>
<text x="165.5" y="100.8">4</text>
<text x="165.5" y="98.5">3</text>
<text x="257.8" y="99.7">1</text>
<text x="261.5" y="99.7">2</text>
<text x="52.7" y="106.4">2</text>
<text x="165.5" y="105.5">6</text>
<text x="165.5" y="103.2">5</text>
<text x="257.8" y="104.4">5</text>
<text x="257.8" y="102">3</text>
<text x="261.5" y="104.4">6</text>
<text x="261.5" y="102">4</text>
<text x="52.7" y="112.6">1</text>
<text x="164.8" y="112.6">15</text>
<text x="165.5" y="110.2">2</text>
<text x="165.5" y="115">1</text>
<text x="266.1" y="121.7">1</text>
<text x="266.1" y="127.9">2</text>
<text x="57.3" y="135">1</text>
<text x="62.1" y="135">2</text>
<text x="69.1" y="135">1</text>
<text x="75.1" y="135">2</text>
<text x="122" y="135">2</text>
<text x="122" y="132.6">1</text>
<text x="266.1" y="135.8">1</text>
<text x="46.3" y="142">1</text>
<text x="80.8" y="142">4</text>
<text x="98.6" y="142">3</text>
<text x="139.6" y="142">1</text>
<text x="145.6" y="142">2</text>
<text x="157.3" y="142">1</text>
<text x="172.7" y="142">5</text>
<text x="266.1" y="142">2</text>
<text x="46.3" y="149.1">4</text>
<text x="46.3" y="146.7">3</text>
<text x="46.3" y="144.4">2</text>
<text x="62.7" y="149.1">2</text>
<text x="62.7" y="145.2">1</text>
<text x="80.8" y="144.4">1</text>
<text x="98.6" y="146.7">2</text>
<text x="98.6" y="144.4">5</text>
<text x="110.4" y="146.4">1</text>
<text x="120.9" y="147.6">1</text>
<text x="132.7" y="146.4">1</text>
<text x="157.3" y="146.7">3</text>
<text x="157.3" y="144.4">2</text>
<text x="172.7" y="144.4">4</text>
<text x="180.9" y="150">2</text>
<text x="180.9" y="146.7">1</text>
<text x="189.7" y="148.5">2</text>
<text x="189.7" y="144.7">1</text>
<text x="200.9" y="147.6">2</text>
<text x="200.9" y="144.4">1</text>
<text x="46.3" y="153.8">6,7,8,9</text>
<text x="46.3" y="151.4">5</text>
<text x="110.4" y="152.6">2</text>
<text x="120.9" y="151.4">2</text>
<text x="132.7" y="152.6">2</text>
<text x="132.7" y="158.8">1</text>
<text x="132.7" y="165">2</text>
<text x="54.5" y="171.2">1</text>
<text x="93.9" y="170.6">1</text>
<text x="45.7" y="179.7">3</text>
<text x="54.5" y="177.3">2</text>
<text x="93.9" y="176.7">2</text>
<text x="115.1" y="179.7">1</text>
<text x="45.7" y="182">2</text>
<text x="45.7" y="184.4">1</text>
<text x="96.1" y="182">1</text>
<text x="108" y="180.3">2</text>
<text x="108" y="183.8">3</text>
<text x="115.1" y="182.9">2</text>
</g>
</svg>
